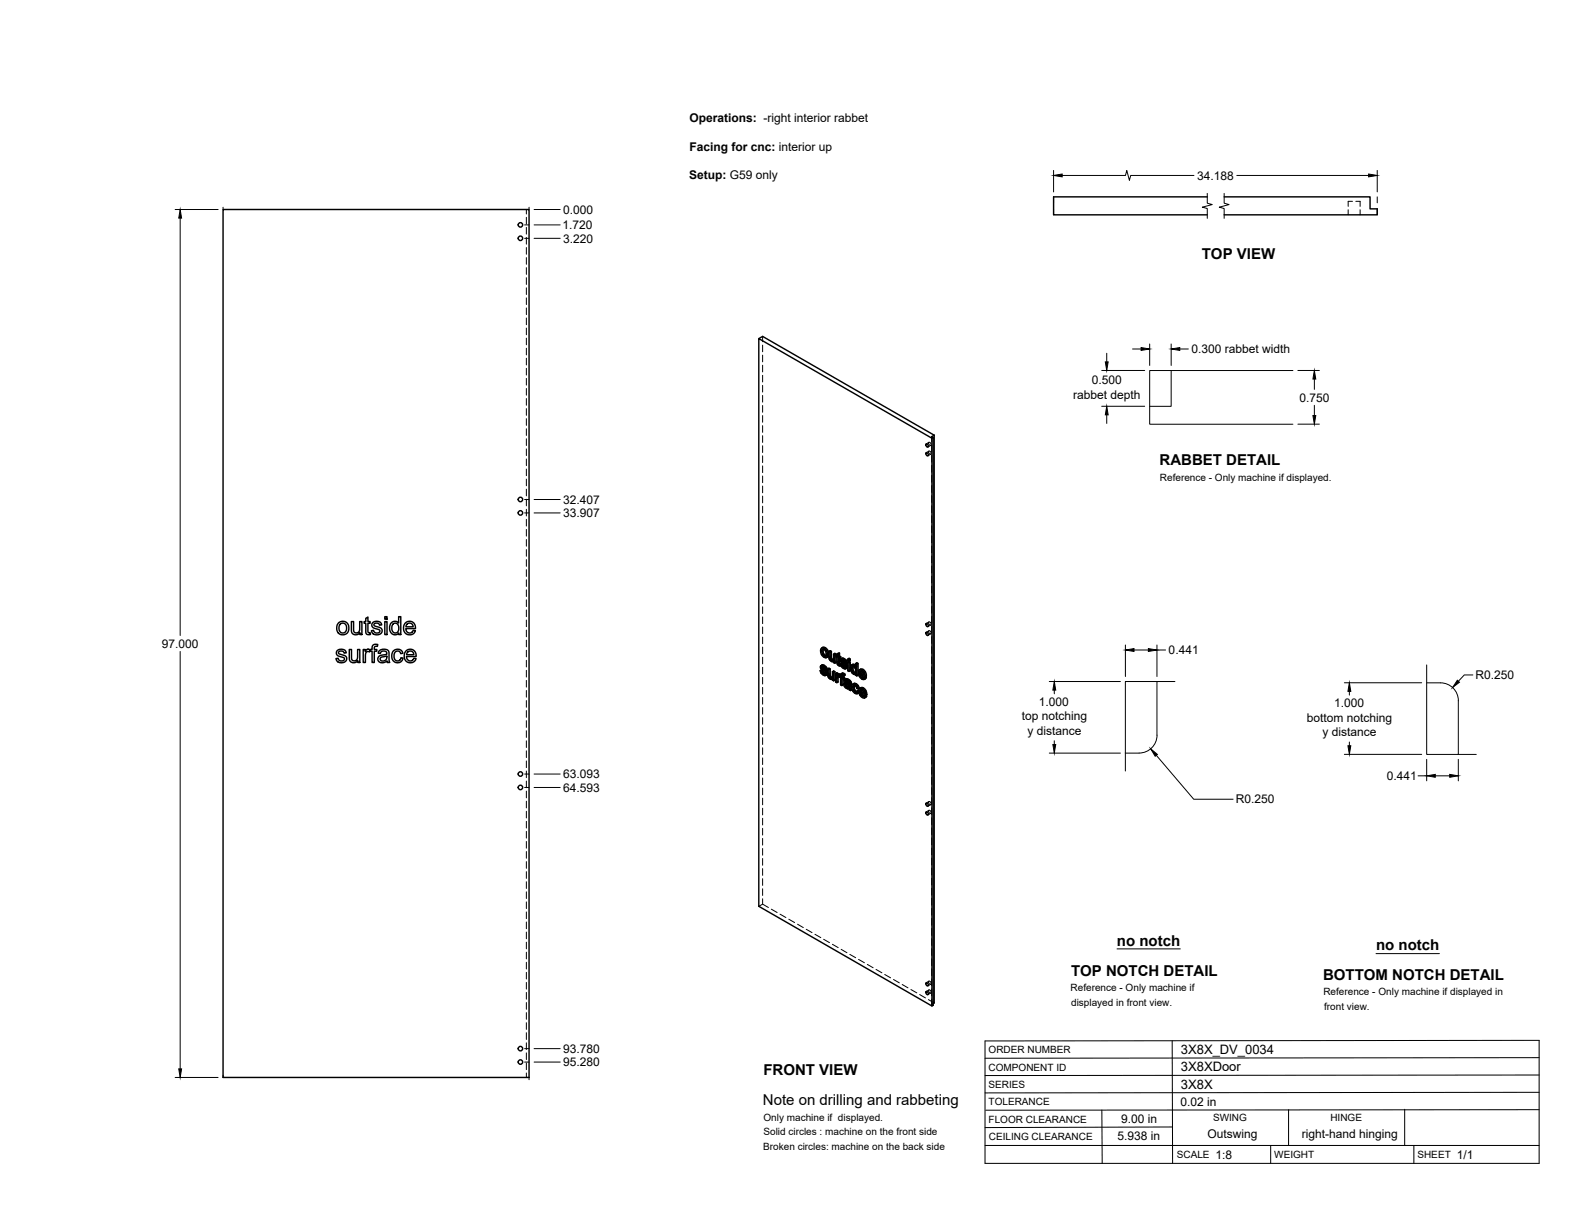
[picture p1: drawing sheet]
<svg xmlns="http://www.w3.org/2000/svg" width="559mm" height="432mm" viewBox="0 0 559 432" stroke-linecap="round" stroke-linejoin="round" font-family="sans-serif">
<!-- layer: Visible -->
<g fill="none" stroke="#000" stroke-width=".51">
<path d="M79.1 74.3h108.6v308h-108.6zM428.3 69.9h-54.5v6.3h54.5M434.3 69.9h51.8v4.2h2.5v2.1h-54.3M269.2 120.1l1.4-.7 60.8 35M328.5 157.6l.6 .1 .2 .9-.6-.2zM331.1 155.2l-.5 .3M331.4 154.4l-.9 .5 .6 .3v201.5l-.5 .2-61.4-35.3v-201.5l61.4 35.4v201.4M331.4 154.4v201.5l-.3 .1M328.5 160.7l.6 .2 .2 .8-.6-.2zM129.8 219.4l.7-.5v1.6h.8v.6h-.8v2.9l.3 .5h.5l.1 .6a1.14 1.14 0 0 1-1.3-.1 1.14 1.14 0 0 1-.3-1.2v-2.7h-.6v-.6h.6zM136.5 218.8h.8v.9h-.8zM119.7 230.8l.8-.4a1.7 1.7 0 0 1 2.4 1.2l-.8 .1a.93 .93 0 0 0-1-.9 .93 .93 0 0 0-.9 1.1l1 .4a1.53 1.53 0 0 1 1.8 1.8 2.03 2.03 0 0 1-2.1 1.1 2.03 2.03 0 0 1-1.7-1.5l.8-.1a1.08 1.08 0 0 0 1.1 1 1.08 1.08 0 0 0 1-1.1l-.4-.3a2.45 2.45 0 0 1-2.3-1.2z"/>
<path d="M120.2 220.9l.8-.4a2.33 2.33 0 0 1 2.8 2.8 2.33 2.33 0 0 1-3.7 1.3 2.95 2.95 0 0 1 .1-3.7zM120.6 221.5l.7-.4a1.73 1.73 0 0 1 1.7 1.8 1.73 1.73 0 0 1-1.7 1.7l-.3-.2a2.24 2.24 0 0 1-.4-2.9zM123.9 230.4h.8v2.6a1.14 1.14 0 0 0 1.2 1.5 1.14 1.14 0 0 0 1-1.6v-2.5h.8v4.7h-.7v-.7a1.64 1.64 0 0 1-2 .7 1.64 1.64 0 0 1-1.1-1.8zM124.7 220.5h.8v2.6a1.14 1.14 0 0 0 1.1 1.5 1.14 1.14 0 0 0 1-1.6v-2.5h.8v4.6h-.7v-.6a1.64 1.64 0 0 1-2 .7 1.64 1.64 0 0 1-1-1.8zM128.9 230.4h.7v.7a1.1 1.1 0 0 1 1.7-.5l.7-.2v-.4a1.33 1.33 0 0 1 .6-1.3 1.33 1.33 0 0 1 1.4 0l-.1 .6a.73 .73 0 0 0-1.1 .7v.4h.9v.7h-.9v4h-.8v-4h-.7v-.4l-.2 .6a.93 .93 0 0 0-1.1 0 .93 .93 0 0 0-.3 1l-.1 2.8h-.7zM132.2 221l.9-.5a1.7 1.7 0 0 1 2.3 1.2l-.7 .1a.96 .96 0 0 0-1-.8 .96 .96 0 0 0-.9 .9l.6 .4a1.95 1.95 0 0 1 2.2 1.3 1.94 1.94 0 0 1-1.9 1.6 1.94 1.94 0 0 1-1.9-1.4l.7-.2a1.08 1.08 0 0 0 1.2 1 1.08 1.08 0 0 0 1-1l-.4-.3a2.19 2.19 0 0 1-2.4-1.4zM134.5 231a2.17 2.17 0 0 1 3.5 .4l.3 3.7h-.8l-.2-.6a1.78 1.78 0 0 1-1.9 .7 1.78 1.78 0 0 1-1.4-1.6l.1-.2a1.76 1.76 0 0 1 1.7-1l.4-.1a.7 .7 0 0 0 1-.5 .7 .7 0 0 0-.8-.8 1.12 1.12 0 0 0-1.5 .9l-.7-.1zM135.1 233.3l2.1-.6a1.28 1.28 0 0 1-.7 1.7 1.28 1.28 0 0 1-1.6-.7zM136.5 220.5h.8v4.6h-.8zM138.8 221a1.73 1.73 0 0 1 2.6 .1v-2.3h.8v6.3h-.7v-.5l-.7 .5a2.21 2.21 0 0 1-2.3-.8 2.21 2.21 0 0 1-.2-2.4zM139.4 221.5l.4-.3a1.74 1.74 0 0 1 1.6 .9 1.74 1.74 0 0 1-.2 1.9 1.3 1.3 0 0 1-1.7 .4 1.3 1.3 0 0 1-.5-1.7zM139.6 231l.1-.1a1.94 1.94 0 0 1 3.2 .9l-.7 .1a1.29 1.29 0 0 0-1.7-.8 1.29 1.29 0 0 0-.7 1.8l.2 .8a1.17 1.17 0 0 0 1.2 .8 1.17 1.17 0 0 0 1-1.1l.8 .1-.4 .9a2.14 2.14 0 0 1-2.8 .4 2.14 2.14 0 0 1-.8-2.7z"/>
<path d="M143.8 221.1a2.14 2.14 0 0 1 2.5-.4 2.14 2.14 0 0 1 1.1 2.3h-3.4l.1 .7a1.3 1.3 0 0 0 1.3 .9 1.3 1.3 0 0 0 1.2-.9l.8 .1-.3 .6a2.32 2.32 0 0 1-3.3 .3 2.32 2.32 0 0 1-.3-3.2zM144 231a2.13 2.13 0 0 1 2.6-.4 2.13 2.13 0 0 1 1 2.3h-3.4l.2 .7a1.29 1.29 0 0 0 1.2 .9 1.29 1.29 0 0 0 1.2-.9l.8 .1-.3 .6a2.32 2.32 0 0 1-3.2 .3 2.32 2.32 0 0 1-.4-3.2zM144.4 221.4l1.3-.3a1.23 1.23 0 0 1 .9 1.3h-2.6zM144.7 231.4l.6-.4a1.26 1.26 0 0 1 1.5 1.3h-2.5zM291 237.9l.8 1.4 .6 .4 .6-.1M291.3 236.2l.5-.3 .8 .3 .6 .5 .3 .8-.4 .3-.2-.6M291.6 231.2v-.4a.89 .89 0 0 1 1.1-.2 .89 .89 0 0 1 .4 1.1l-.1 1-.6 .1M291.6 237.7l-.6 .2 .4 .2M291.6 238.7l.5 .4 .4-.3M291.7 237.3l1.1 1 .4-.3M291.8 237.9l-.4 .2 .2 .6 .5-.3M291.8 235.9l-.7 .4v.6l1.6 2.1"/>
<path d="M291.8 236.7l-.3 .3 .5-.2M291.8 232.2l.6 .6 .4-.3M291.9 238l.8 .9M292 236.7l.6 .7M292 236.3l.5 .4 .5-.2M292 236.8l.6 .8 .5 .2M292 236.8h-.5M292 230.9l-.4 .3v.5l.2 .5 .4-.3M292.1 235.9l-.7 .3M292.1 239.1l.4 .1M292.1 230.4l.1 1.5 .8 .7M292.2 237l-.5 .3-.2-.3"/>
<path d="M292.4 230.1l.8 .9 .5-.3M292.5 236.1l-.5 .2-.4-.1M292.5 236.7l.4 .5 .4-.2M292.7 239l-.1 .2M292.8 238.3l.2 .4 .5-.3M292.8 229.8l-.4 .3-.9-.2M292.9 237.7l.7 1.2-.7 .8M293 238.7l.1 .5 .5-.3M293.1 239.2l-.1 .4 .5-.3M293.2 231l.4 1.3 .4-.3M293.4 233.1a1.55 1.55 0 0 1-2.1-1.3v-1.7l.9-.5 .9 .4 .6 .7 .3 1.3-.1 .9-.7 .4M293.6 232.3l-.2 .8 .5-.2"/>
<path d="M294.1 231.1l.4 .3 .5-.3M294.1 237.6v2.2l.5-.2M294.1 239.8l.2 .4 .4-.2M294.5 231.4l.1 2.2 .4-.3M294.6 233.6l.1 .4 .5-.3M294.6 237.3l-.5 .3-.4-.2M294.7 234l.4 .3 .4-.2M295.1 234.3l.3 .1M295.3 238.3l.5 .3 .4-.3M295.7 234.1l-.7-.7v-2.3l-.5-.2-.4 .2 .1 2.6 .8 1h.8M295.7 232.1l.5 .2 .4-.2M295.8 238.6v3l.4-.3v-3l-.4-.2-.5 .2v1.9l-.3 .4 .2-.1"/>
<path d="M295.8 234.7v.4l.4 .2M295.8 234.7l-.2 .1M296.2 232.3v3l.4-.2v-3l-.4-.3-.5 .3v1.9l-.3 .4 .2-.1M296.6 233l.4 .2 .1 2.6 .8 .5 .4-.2M297 232.4l-.4 .2 .4 .2v-.8l.9-.3v1.1l.4 .2v.4l-.5 .3v-.4M297.3 239.9l-.3 .2-.1 .5 .4-.2M297.3 239.3v-.4l-.4-.2-.4 .3v3l.4 .2M297.3 238.9l-.4 .3-.4-.2M297.4 240l-.1 2-.4 .2v-1.6M297.4 240l.5 .2M297.4 240l-.4 .1M297.4 232v1l.5-.2"/>
<path d="M297.4 233l.4 .3 .5-.3M297.4 239.5l.5 .3M297.6 239.1l-.7 .5v-.4M297.6 235.7l.2 .1M297.8 235.8l.1 .5M297.9 239.2l.3 .3M297.9 239.2l-.8 .2M297.9 231.7l-.9 .3M297.9 239.8v.4M297.9 239.9l-.2 .4M297.9 235.2l-.5 .3v-2.1l.5 .3v1.4l.2 .4M297.9 235.4l-.5 .1"/>
<path d="M298.1 235.5l.8 1.4 .7 .4 .5-.1M298.1 235.5l-.6 .1M298.1 235.5h.1M298.1 235.7l-.3 .1M298.4 233.8l.6-.3 .5 .1 .9 .8 .2 .7-.4 .3-.2-.6M298.4 239.1l.9-.2 .5 .3v.4l-.5 .3 .1-.4M298.6 234.5l.4-.2 1.2 1.1M298.7 235.4l-.6 .1 .4 .2M298.7 236.3l.5 .4 .5-.2M298.8 234.9l1.1 1 .4-.3M298.9 235.5l-.4 .2 .2 .5 .5-.2M298.9 233.5l-.6 .4-.1 .7 1.6 2"/>
<path d="M298.9 234.3l-.2 .4 .4-.3M299 238.8l-.7 .3-.1 .9-.3-.2 .3-.3M299 239.2l.4 .3 .4-.3M299 235.6l.8 .9M299.1 234.3l.6 .7M299.1 239.8l.5 .5v.4l-.4 .2v-.4M299.1 234l.6 .4 .4-.3M299.2 233.5l-.7 .3M299.2 236.7l.5 .1M299.3 234.6l-.5 .3-.1-.2M299.3 239.9l-.5-.3-.1 .6 .4-.2M299.4 238.9l-.4 .3-.5-.1"/>
<path d="M299.6 233.7l-.5 .3-.4-.2M299.7 234.4l.3 .4 .5-.2M299.8 236.6l-.1 .2M299.9 235.9l.2 .4 .5-.2M300 235.4l.7 1.1-.1 .4-.6 .4M300.1 236.3l.1 .5 .5-.3M300.2 236.8l-.1 .4 .5-.3M300.8 235l.4 .2 .5-.2M300.8 233.8l.4 .3 .5-.3M301.2 234.1v.6l.5-.3v-.6l-.5-.2-.4 .2v.6l.4 .3M301.2 234.7l.5 .3v3l-.5 .2v-3M301.2 234.7l-.4 .3v3l.4 .2"/>
<path d="M302.1 236l.6-.3 .9 .3M302.4 236.5l.7 .2 .5 .9-.1 1.1-.3 .2-.3-.1M302.4 238.3l.5 .5 .5-.2M302.5 236.5l-.3 .8M302.6 237l-.4 .3v.5l.2 .5 .5-.3M302.7 235.7l-.4 .2a2.02 2.02 0 0 0 1.2 3.4l.1-.1M302.7 236.5v1.3l.8 .9M302.8 236.1l.5 .4M303.3 235.8l-.5 .3-.5-.2M303.6 239.2v.4l.4 .2M303.6 239.2l-.2 .1M304 235.7v4.1l.4-.2v-4.2l-.4-.2-.4 .2v1.5l-.3-.4 .3-.2"/>
<path d="M304.4 235.4l-.4 .3-.4-.3M305.2 239.9l.6 .6 .4-.2M305.5 238.4l-.5 .2 1.5 .9-.5-1.1a.52 .52 0 0 0-.6-.3 .52 .52 0 0 0-.4 .5M305.5 238.1v.3l.8 .5M305.6 239.4l.9 .9M305.7 239.7l-.5 .2-.2-.9 1.9 1.2M305.8 237.8l.8 .9 .5-.3M306.2 237.5l-.4 .3-.9-.1M306.6 238.7l.3 1.3 .5-.2M328.5 224.4l.6 .2 .2 .8-.6-.2zM328.5 221.3l.6 .2 .2 .8-.6-.2zM294.3 240.2l.3 .4 .5-.3"/>
<path d="M294.6 240.6h.4M295.3 240.4l-.7-.7v-2.4l-.5-.2-.4 .3v2.5l.7 1 .6 .2 .4-.2M295.4 240.9v.4l.4 .3M295.4 240.9l-.2 .1M297.9 240.2l.3 .2v2.6l.5 .2M298.7 240.2l.5 .3 .4-.2M299.1 240.9v2.1l-.4 .2v-2.6l.5 .3M299.7 241.1l1-.2 1.2 1 .3 2.9-.4 .2-.1-.4M299.9 242.9l.2-.1a.78 .78 0 0 1 .8 .2 .78 .78 0 0 1 .2 .9l-.3 .1 .3-.1M300 243.5l.4 .4 .4-.3M300 242.8l-.2 .3M300.1 242.1l-.7 .5 .2 .9 .8 .8h.8l.1 .5 .5 .2"/>
<path d="M300.2 242.9l-.4 .2 .2 .4 .4-.2M300.3 242.9l.3 .6 .5 .3M300.3 241.6l-.4 .3a.79 .79 0 0 1 .9-.1 .79 .79 0 0 1 .4 .9l-1.2-.3M300.3 241.6h.1M300.4 243.9l.4 .1M300.5 242.1l-.8 .2M300.5 240.8l-.9 .4-.2 .4 .5 .3M300.6 241.3l.6 .4 .4-.3M301.1 241l-.5 .3-.6-.2M301.2 242.4l-1.1-.3-.5 .3M301.2 241.7l.3 .4 .4-.2M301.5 242.1l.1 .4 .5-.2"/>
<path d="M301.6 242.5l.1 2.1 .4-.3M302.5 242.8l.7-.4 .6 .2 .6 .6 .5 1-.5 .2-.3-.9M302.6 244l.2 1 .5-.2M302.8 245l.6 .6 .4-.3M303.1 243.8l-.5 .2 .1-.4a.65 .65 0 0 1 .8-.4 .65 .65 0 0 1 .4 .8l.5 .4M303.2 243.2v1.4l.8 .8M303.2 242.4l-.5 .3a2.18 2.18 0 0 0 1 3.4h.4M303.4 242.9l.7 .6 .4-.2M303.8 242.6l-.4 .3-.7-.2M304 245.2l-.2 .5-.4-.1M304.7 245.4l-.6 .7 .6-.4M304.7 245.1l-.2-.1-.5 .2 .4 .3"/>
<path d="M305.4 246.5l.5 .6 .5-.3M305.6 244.9l-.4 .3 1.4 .8-.4-1a.53 .53 0 0 0-.6-.4 .53 .53 0 0 0-.4 .6M305.7 244.7l-.1 .2 .9 .5M305.7 245.9l.9 1M305.8 240.5l.4 .1M305.8 246.2l-.4 .3-.3-.9 2 1.1M305.9 244.3l.8 .9 .5-.2M305.9 247.1l.4 .1M306.3 244.1l-.4 .2-.9-.1M306.5 240.3l.4 .3 .5-.2M306.5 240.3l-.2 .2M306.6 246.8l.5 .4 .4-.3"/>
<path d="M306.6 246.8l-.1 .3M306.7 245.2l.4 1.4 .4-.3M306.8 240.1l-.3 .2M306.9 240l.5-.1v-.5l-.7-1.5-.9-.6-.9 .4-.4 1.1 .5 1.4 1.2 .9h.3l.4-.5M307 246.7l-.4 .1M307 240.1l.4 .3-.8 .6M307.1 246.6l.4-.1v-.8l-.7-1.3-.9-.5-.9 .3-.3 1 .3 1.4 1.3 1.1 .5-.1 .3-.4M307.2 246.7l.2 .4-.6 .5M328.5 288.1l.6 .2 .2 .8-.6-.2zM328.5 285l.6 .2 .2 .8-.6-.2zM328.5 351.9l.6 .1 .2 .8-.6-.1zM328.5 348.7l.6 .2 .2 .8-.6-.1z"/>
<circle cx="184.6" cy="79.8" r=".79"/>
<circle cx="184.6" cy="84.6" r=".79"/>
<circle cx="184.6" cy="177.2" r=".79"/>
<circle cx="184.6" cy="182" r=".79"/>
<circle cx="184.6" cy="279.4" r=".79"/>
<circle cx="184.6" cy="274.6" r=".79"/>
<circle cx="184.6" cy="376.8" r=".79"/>
<circle cx="184.6" cy="372.1" r=".79"/>
</g>
<!-- layer: Hidden -->
<g fill="none" stroke="#000" stroke-width=".35">
<path d="M186.8 74.3v1.6M186.8 77.1v2.4M478.3 74.4v1.8M479.8 71.4h-1.5v1.8M481 71.4h1.6v1.8M482.6 74.4v1.8M186.8 80.7v2.4M186.8 84.2v2.4M186.8 87.8v2.4M186.8 91.4v2.4M186.8 95v2.3M186.8 98.5v2.4"/>
<path d="M186.8 102.1v2.4M186.8 105.7v2.4M186.8 109.3v2.3M186.8 112.8v2.4M186.8 116.4v2.4M186.8 120v2.3M270.6 119.4v1.8M186.8 123.5v2.4M186.8 127.1v2.4M186.8 130.7v2.4M186.8 134.3v2.3M186.8 137.8v2.4"/>
<path d="M270.6 122.4v2.4M270.6 126v2.4M270.6 129.6v2.4M270.6 133.2v2.3M270.6 136.7v2.4M186.8 141.4v2.4M186.8 145v2.4M186.8 148.5v2.4M186.8 152.1v2.4M186.8 155.7v2.4M186.8 159.3v2.3M270.6 140.3v2.4"/>
<path d="M270.6 143.9v2.4M270.6 147.4v2.4M270.6 151v2.4M270.6 154.6v2.4M270.6 158.2v2.3M329.6 156.9a.59 .59 0 0 1 .7 .4 .59 .59 0 0 1-.3 .7l-.5-.5zM329.6 156.9l-1 .6M330.2 158l-1 .6M330.5 154.9v1.9M330.5 158v2.4M186.8 162.8v2.4M186.8 166.4v2.4"/>
<path d="M186.8 170v2.4M186.8 173.5v2.4M186.8 177.1v2.4M270.6 161.7v2.4M270.6 165.3v2.4M270.6 168.9v2.4M270.6 172.4v2.4M270.6 176v2.4M270.6 179.6v2.4M329.5 160.1a.56 .56 0 0 1 .7 .3 .56 .56 0 0 1-.2 .7l-.5-.4zM329.6 160l-1 .6M330.2 161.1l-1 .6"/>
<path d="M330.5 161.6v2.4M330.5 165.2v2.3M330.5 168.7v2.4M330.5 172.3v2.4M330.5 175.9v2.3M330.5 179.5v2.3M186.8 180.7v2.4M186.8 184.3v2.3M186.8 187.8v2.4M186.8 191.4v2.4M186.8 195v2.4M186.8 198.5v2.4"/>
<path d="M270.6 183.2v2.3M270.6 186.7v2.4M270.6 190.3v2.4M270.6 193.9v2.4M270.6 197.5v2.3M330.5 183v2.4M330.5 186.6v2.4M330.5 190.2v2.3M330.5 193.7v2.4M330.5 197.3v2.4M186.8 202.1v2.4M186.8 205.7v2.4"/>
<path d="M186.8 209.3v2.3M186.8 212.8v2.4M186.8 216.4v2.4M186.8 220v2.4M270.6 201v2.4M270.6 204.6v2.4M270.6 208.2v2.3M270.6 211.8v2.3M270.6 215.3v2.4M270.6 218.9v2.4M330.5 200.9v2.4M330.5 204.4v2.4"/>
<path d="M330.5 208v2.4M330.5 211.6v2.4M330.5 215.2v2.4M330.5 218.7v2.4M186.8 223.6v2.3M186.8 227.1v2.4M186.8 230.7v2.4M186.8 234.3v2.3M186.8 237.8v2.4M270.6 222.5v2.3M270.6 226v2.4M270.6 229.6v2.4"/>
<path d="M270.6 233.2v2.4M270.6 236.7v2.4M291.4 237.7l.4 .9M291.5 236.4l-.4 .3M291.6 230.7l-.5 .2M291.6 236.9l-.5 .2M291.6 236.1l-.5 .2M291.6 237.7l.3 .3M291.7 235.9l-.1 1 .6 .7a1.07 1.07 0 0 1 .9 1.3h-.4l.4-.2M291.8 238.6l.9 .8h.6M291.8 238.6l-.5 .2M291.9 237.8l-.1 .1"/>
<path d="M291.9 237.3l-.5 .3M291.9 232l.9 .9 .9 .1M291.9 232l-.4 .3M291.9 236.6l-.1 .1M292 229.7l-.4 1 .3 1.3M292.1 236.4l-.5 .3M292.2 230.2l-.1 .2M292.2 230.2l.9 .2 .4 .8v1.1l-.5 .3M292.2 230.2l-.4 .2M292.5 236.5l-.6 .2 .2-.3 .4 .1 .6 .8 .4 .2M292.6 237.4l.3 .3M292.6 239.2l.4-.2-.9 .5"/>
<path d="M292.8 230.2l-.4 .3M292.8 232.9l-.4 .3M292.9 236.9l-.5 .2M293 238.4l-.4 .2M293.1 237.3l-.5 .3M293.1 239.5l-.4 .2M293.3 232.5l-.4 .3M293.3 230.8l-.4 .3M293.4 233.1l-.4 .3M293.6 231.8l-.5 .3M294.1 237.1l.1 2.7 .8 .9 .8-.1v.5l.4 .2M294.1 239.5l-.4 .2"/>
<path d="M294.3 239.9l-.5 .3M294.5 230.9l.2 2.8 .9 .8 .6-.1v.4l.4 .3M294.6 233.2l-.5 .3M294.7 233.7l-.5 .2M295 234.1l-.5 .3M295.4 234.4l-.4 .3M295.8 238.1v1.9l-.5 .4M295.9 234.1l-.3 .2M296 234.1l-.4 .3M296.1 234l-.4 .2M296.2 231.8v2l-.5 .3M296.2 234.8l-.4 .3"/>
<path d="M296.2 234.4l-.4 .3M296.6 232.6v.4l.5-.3M296.9 238.7v3l.4 .3M297.1 232.3l-.1 .1M297.1 239.9l.4-.2-.4 .2M297.3 239.4l-.4 .2M297.4 231.8v.7l-.3-.2v.4l.3 .2 .1 2.4 .9 .8-.2-.6M297.4 239.8l-.1 .1M297.4 232.9l-.4 .3M297.4 232.5l-.4 .3M297.5 235.3l-.5 .2M297.5 239.2l-.2 .1"/>
<path d="M297.6 235.6l-.4 .3M297.8 239.7l-.4 .3 .3-.4 .5 .4 .1-.3 .4 .4v2.6l.4 .3M297.9 233.2l-.5 .2M298 235.9l-.4 .3M298.3 233.4l-.4-.2v.5M298.3 239.6l-.4 .2M298.3 239.5h-.1M298.3 239.7l-.4 .2M298.3 235.6l-.2 .1M298.4 236.1h-.1M298.6 235.3l.3 .9M298.6 234l-.4 .3"/>
<path d="M298.7 239.7l-.8 .5 .4-.3M298.7 233.7l-.4 .2M298.7 235.4l.3 .2M298.7 239l-.4 .2M298.7 234.5l-.4 .2M298.8 233.6l-.2 .6 .7 1a1.07 1.07 0 0 1 .9 1.3h-.4l.4-.2M298.9 238.8l-.2 .9-.5-.2M298.9 236.2l.8 .7 .8 .1M298.9 236.2l-.5 .3M299 235.5h-.1M299 234.9l-.4 .3M299 234.2l-.1 .1"/>
<path d="M299.1 234.3l.1-.3 .4 .1 1 1M299.2 234l-.5 .3M299.2 239.4l-.4 .2M299.5 239.5l-.5 .2M299.6 234.1l-.4 .3M299.7 236.9l-.5 .3M299.7 235l.3 .4M299.8 239.6l-.6-.2-.1 .4M300 234.5l-.4 .3M300.1 236.6l-.4 .2 .4-.2M300.1 236l-.4 .2M300.2 235l-.5 .2"/>
<path d="M300.2 237.1l-.4 .2M301.2 234.7v3l.5 .3M301.2 233.6v.6l.5 .2M301.2 237.7l-.4 .3M301.2 234.2l-.4 .2M302.2 236.8l-.5 .2M302.3 237.7l-.4 .2M302.3 236l-.4 .3M302.5 235.8l-.3 .7v.8a1.47 1.47 0 0 0 1.8 1.7v.3l.4 .3M302.7 238.5l-.4 .2M302.8 236.3l-.1 .2M302.8 236.3l.7 .1 .5 1v.9l-.5 .4"/>
<path d="M302.8 236.3l-.3 .2M302.9 236.2l-.5 .3M303.3 239l-.4 .2M303.3 236.3l-.4 .2M303.7 236.2l-.1 .1M303.8 238.6l-.4 .3M303.8 236.9l-.4 .2M304 235.2v1.5l-.4-.7M304 236.7l-.4 .2M304 239l-.4 .2 .3-.1M304 237.9l-.4 .2M304 239.3l-.4 .3"/>
<path d="M305 238.4l-.5 .3M305.3 237.4l-.3 .9 .3 1.4 1 1 .8 .1M305.3 239.7l-.4 .3M305.5 238.8l-.5 .2M305.6 239.4l-.1-.6 1.9 1.1M305.7 237.9l-.2 .2M305.7 237.9l.8 .2 .4 1.1-.6-.3M305.7 237.9l-.5 .2M306.2 237.9l-.4 .3M306.8 238.5l-.5 .3M306.9 239.2l-.4 .3M329.5 223.8a.56 .56 0 0 1 .7 .3 .56 .56 0 0 1-.2 .8l-.5-.5z"/>
<path d="M329.5 220.7a.58 .58 0 0 1 .7 .3 .58 .58 0 0 1-.2 .8l-.5-.5zM329.6 223.8l-1 .6M329.6 220.7l-1 .5M330.2 224.9l-1 .6M330.2 221.8l-1 .5M330.5 222.3v2.4M330.5 225.9v2.4M330.5 229.4v2.4M330.5 233v2.4M330.5 236.6v2.4M186.8 241.4v2.4M186.8 245v2.4"/>
<path d="M186.8 248.6v2.3M186.8 252.1v2.4M186.8 255.7v2.4M186.8 259.3v2.3M270.6 240.3v2.4M270.6 243.9v2.4M270.6 247.5v2.4M270.6 251v2.4M270.6 254.6v2.4M270.6 258.2v2.4M294.6 240.3l-.5 .3M295 240.7l-.4 .2"/>
<path d="M295.5 240.4l-.3 .1M295.6 240.3l-.5 .3M295.7 240.2l-.4 .3M295.8 241.1l-.4 .2M295.8 240.6l-.4 .3 .3-.1M296.9 241.7l-.4 .3M298.7 242.7l-.5 .3M298.7 240.1l-.5 .3M299.1 240.4l-.4 .2M299.6 240.7l-.5-.3v.5M299.8 242.6l-.4 .3M299.9 242.3l-.4 .2"/>
<path d="M299.9 241.3l-.5 .3M300 242.1l-.2 .6 .3 .8 .7 .6h.9l.1 .4M300.1 243.4l-.5 .2M300.1 240.9l-.4 .3M300.1 240.9l-.2 .4 .4 .3a.83 .83 0 0 1 1-.1 .83 .83 0 0 1 .3 .9h-.4M300.3 242.9l.3-.3a.74 .74 0 0 1 .8 .2 .74 .74 0 0 1 .1 .8l-.4 .2M300.3 242.9h-.1M300.5 242.6l-.5 .3 .4-.2M300.5 241.3l-.4 .3M300.7 244l-.4 .2M301 241.4l-.4 .3M301.2 244.2l-.4 .2"/>
<path d="M301.3 243.8l-.2 .1M301.4 243.7l-.4 .3M301.5 241.9l-.4 .2M301.6 243.6l-.5 .2M301.6 242.9l-.4 .3M301.6 242.5l-.4 .3M301.6 242.4l-.4 .3M301.7 244.1l-.5 .2M301.8 244.5l.4 .3M301.8 244.5l-.5 .3M302.6 243.5l-.4 .3M302.8 242.7l-.5 .3"/>
<path d="M303 244.9l-.5 .2M303 242.5l-.4 .7 .3 1.5 .6 .9 1 .3M303.2 243.2l.6-.2 .6 1 .5 .2M303.3 243l-.4 .3M303.8 245.8l-.4 .2M303.8 243.1l-.4 .2M304 245.4h.2M304.2 243.4l-.4 .3M304.2 245.4l-.4 .3M304.4 244l-.4 .3M304.5 245l-.3 .4M304.7 245.1l.2 .2-.2 .4"/>
<path d="M304.9 245.3l-.2 .1M305.1 245l-.4 .2M305.5 246.3l-.5 .3M305.5 244l-.4 .7 .4 1.6 .9 .9 .8 .2M305.6 245.3l-.5 .3M305.7 245.9l-.1-.6 1.9 1.2M305.8 244.4l-.1 .3M305.8 244.4l.9 .4 .4 1-.6-.4M305.8 244.4l-.4 .3M306.2 240.7l-.4 .2M306.3 244.5l-.4 .3M306.4 247.2l-.5 .3"/>
<path d="M306.5 240.3h.1M306.6 246.9h.2M306.7 240.3l-.4 .3 .3-.3M306.8 246.9l-.3 .2M306.9 246.9l-.5 .2M306.9 245.1l-.4 .3M306.9 240l-.1 .1M307 240.9l-.5 .2M307 240.1l-.4 .2M307.1 245.8l-.5 .2M307.1 246.6l-.1 .1M307.1 247.4l-.4 .3"/>
<path d="M307.2 246.7l-.4 .2M330.5 240.2v2.3M330.5 243.7v2.4M330.5 247.3v2.4M330.5 250.9v2.4M330.5 254.4v2.4M330.5 258v2.4M186.8 262.8v2.4M186.8 266.4v2.4M186.8 270v2.4M186.8 273.6v2.3M186.8 277.1v2.4"/>
<path d="M270.6 261.7v2.4M270.6 265.3v2.4M270.6 268.9v2.4M270.6 272.5v2.3M270.6 276v2.4M270.6 279.6v2.4M330.5 261.6v2.4M330.5 265.2v2.3M330.5 268.8v2.3M330.5 272.3v2.4M330.5 275.9v2.4M330.5 279.5v2.3"/>
<path d="M186.8 280.7v2.4M186.8 284.3v2.4M186.8 287.8v2.4M186.8 291.4v2.4M186.8 295v2.4M186.8 298.6v2.3M270.6 283.2v2.4M270.6 286.8v2.3M270.6 290.3v2.4M270.6 293.9v2.4M270.6 297.5v2.3M329.5 287.5a.58 .58 0 0 1 .7 .4 .58 .58 0 0 1-.2 .7l-.5-.5z"/>
<path d="M329.5 284.4a.58 .58 0 0 1 .7 .4 .58 .58 0 0 1-.2 .7l-.5-.5zM329.6 287.5l-1 .6M329.6 284.4l-1 .6M330.2 288.6l-1 .6M330.2 285.5l-1 .6M330.5 283v2.4M330.5 286.6v2.4M330.5 290.2v2.4M330.5 293.8v2.3M330.5 297.3v2.4M186.8 302.1v2.4M186.8 305.7v2.4"/>
<path d="M186.8 309.3v2.4M186.8 312.8v2.4M186.8 316.4v2.4M186.8 320v2.4M270.6 318.9v1.9l2 1.2M270.6 301.1v2.3M270.6 304.6v2.4M270.6 308.2v2.4M270.6 311.8v2.3M270.6 315.3v2.4M330.5 300.9v2.4M330.5 304.5v2.4"/>
<path d="M330.5 308v2.4M330.5 311.6v2.4M330.5 315.2v2.4M330.5 318.7v2.4M186.8 323.6v2.3M186.8 327.1v2.4M186.8 330.7v2.4M186.8 334.3v2.4M186.8 337.8v2.4M270.6 320.8l-1.4 .8M273.7 322.6l2 1.2M276.8 324.4l2 1.1"/>
<path d="M279.8 326.1l2.1 1.2M283 327.9l2 1.2M286 329.7l2.1 1.2M289.1 331.5l2.1 1.2M292.2 333.3l2.1 1.2M295.3 335l2.1 1.2M298.4 336.8l2.1 1.2M301.5 338.6l2.1 1.2M330.5 322.3v2.4M330.5 325.9v2.4M330.5 329.5v2.4M330.5 333v2.4"/>
<path d="M330.5 336.6v2.4M186.8 341.4v2.4M186.8 345v2.4M186.8 348.6v2.3M186.8 352.1v2.4M186.8 355.7v2.4M186.8 359.3v2.4M304.6 340.4l2.1 1.2M307.7 342.2l2.1 1.2M310.8 344l2.1 1.2M313.9 345.8l2.1 1.1M317 347.5l2.1 1.2"/>
<path d="M320.1 349.3l2.1 1.2M323.2 351.1l2.1 1.2M326.3 352.9l2.1 1.2M329.4 354.7l2 1.2M329.5 351.3a.56 .56 0 0 1 .7 .3 .56 .56 0 0 1-.2 .7l-.5-.5zM329.5 348.2a.56 .56 0 0 1 .7 .3 .56 .56 0 0 1-.2 .7l-.5-.5zM329.6 351.2l-1 .6M329.6 348.1l-1 .6M330.2 352.3l-1 .6M330.2 349.2l-1 .6M330.5 340.2v2.4M330.5 343.7v2.4"/>
<path d="M330.5 347.3v2.4M330.5 350.9v2.4M330.5 354.5v1.9M330.5 356.4l.6 .3M331.1 356l-.6 .4M186.8 362.9v2.3M186.8 366.4v2.4M186.8 370v2.4M186.8 373.6v2.3M186.8 377.1v2.4M186.8 380.7v1.6"/>
</g>
<!-- layer: Reference -->
<g fill="none" stroke="#000" stroke-width=".35">
<path d="M79.1 73.5v.8h.8M186.1 79.8h1.6M187.7 73.5v.8h-.8M373.8 69.9v2.1M373.8 74.1v2.1M488.6 69.9v2.1M488.6 74.1v2.1M186.1 84.6h1.6M415.5 131.5v12.7h-7.6M458.7 131.5h-50.8v19h50.8M186.1 177.2h1.6M186.1 182h1.6"/>
<path d="M506.2 235.9v31.8h17.6M410.5 241.8v19a6.4 6.4 0 0 1-6.4 6.4M416.9 241.8h-17.6v31.8M506.2 242.3a13 13 0 0 1 7.8 .7 6.3 6.3 0 0 1 3.4 5.6v19.1M186.1 274.6h1.6M186.1 279.4h1.6M399.3 267.2h4.8M186.1 376.8h1.6M186.1 372.1h1.6M79.1 381.5v.8h.8M186.9 382.3h.8v.8"/>
</g>
<!-- layer: Hidden Narrow -->
<path d="M292.6 237.9l-.5 .3M294.1 239l-.4 .2M294.5 232.7l-.4 .3M295.8 239.7l-.5 .2M296.2 233.4l-.5 .3M297.4 234.6l-.4 .3M298.7 239.4l-.5 .3M299.1 239.7h.1M299.7 235.5l-.5 .3M300.9 242.7l-.4 .3M301.6 243.1l-.4 .3" fill="none" stroke="#000" stroke-width=".35"/>
<!-- layer: Visible Narrow -->
<path d="M292.5 237.4l-.4 .2M294.6 239l-.5 .3M295 232.8l-.5 .2M297.9 234.9l-.5 .3M299.1 239.7l-.4 .3M299.7 235l-.5 .2M300.8 242.3l-.4 .2M302.1 242.8l-.5 .2M302.1 243.4l-.5 .3" fill="none" stroke="#000" stroke-width=".35"/>
<!-- layer: Titleblock -->
<g fill="none" stroke="#000" stroke-width=".36">
<path d="M349.5 369.3l196.6-.2v43.7h-196.6zM415.9 369.3l.1 43.5M546.1 375.3l-196.6 .2M390.9 393.9l.2 18.9M416 399.9l-66.5 .2M457.2 393.7v12.7M498.4 393.6v12.7M546.1 393.7l-196.3 .2M546.1 387.6l-196.6 .2M546.1 381.4l-196.6 .2M349.5 406.4h196.6M450.8 406.4v6.4"/>
<path d="M501.6 406.4v6.4"/>
</g>
<!-- layer: FD_Dimensions -->
<g fill="none" stroke="#000" stroke-width=".35">
<path d="M62.1 74.3h15.3M63.9 77.4v148.1M189.5 74.3h9.3M189.5 79.8h9.3M373.8 60.5v7.6M376.9 62.3h22.4l.5-1.8 .9 3.5 .5-1.7h22.4M438.8 62.3h46.8M488.6 60.5v7.6M189.5 84.6h9.3M390.9 131.4h15.2M392.7 125.3v3.1M401.8 123.8h3.1"/>
<path d="M407.9 122v7.7M415.5 122v7.7M418.6 123.8h3M460.5 131.4h7.6M466.3 134.5v3.7M390.9 144.1h15.2M392.7 147.2v3M460.5 150.5h7.6M466.3 143.8v3.6M189.5 177.2h9.3M189.5 182h9.3M63.9 231.1v148.1"/>
<path d="M399.3 228.9v11.1M402.3 230.6h5.1M410.5 228.9v11.1M410.5 230.6h3M522.6 239.5h-3.1l-2.1 2.2M372.3 241.8h25.2M374.1 244.9v1.3M477 242.3h27.4M478.7 245.3v1.3M189.5 274.6h9.3M189.5 279.4h9.3M372.3 267.2h25.2"/>
<path d="M374.1 262.8v1.4M410.3 268l13.2 15.6h14M477 267.7h27.4M478.7 263.3v1.3M503.1 275.3h3.1M506.2 269.4v7.7M509.2 275.3h5.1M517.4 269.4v7.7M189.5 372.1h9.3M189.5 376.8h9.3M62.1 382.3h15.3"/>
</g>
<g fill="#000" stroke="#000" stroke-width=".35">
<path d="M63.9 74.3l.5 3.1h-1zM373.8 62.3l3.1-.6v1.1zM485.6 61.7l3 .6-3 .5zM392.2 128.4h1l-.5 3zM404.9 123.3l3 .5-3 .5zM415.5 123.8l3.1-.5v1zM466.3 131.4l.5 3.1h-1zM392.7 144.1l.5 3.1h-1zM465.8 147.4h1l-.5 3.1zM399.3 230.6l3-.5v1zM407.4 230.1l3.1 .5-3.1 .5zM374.1 241.8l.5 3.1h-1.1z"/>
<path d="M478.7 242.3l.6 3h-1.1zM517.1 241.4l.7 .7-2.4 1.8zM373.5 264.2h1.1l-.5 3zM408.3 265.7l2.3 2-.7 .6zM478.2 264.6h1.1l-.6 3.1zM506.2 275.3l3-.5v1zM514.3 274.8l3.1 .5-3.1 .5zM63.4 379.2h1l-.5 3.1z"/>
</g>
<!-- layer: Break Lines -->
<path d="M428.3 68.6v3.5l1.8 .5-3.5 .9 1.7 .5v3.5M434.3 68.6v3.5l1.8 .5-3.5 .9 1.7 .5v3.5" fill="none" stroke="#000" stroke-width=".35"/>
<!-- layer: Notes -->
<path d="M396.3 336.7h22.5M488.2 338.3h22.5" fill="none" stroke="#000" stroke-width=".35"/>
<g font-size="5.3">
<text x="426.4" y="92.1">TOP VIEW</text>
<text x="411.4" y="165.1">RABBET DETAIL</text>
<text x="396.3" y="335.5">no notch</text>
<text x="488.2" y="337.2">no notch</text>
<text x="380" y="346.1">TOP NOTCH DETAIL</text>
<text x="469.4" y="347.5">BOTTOM NOTCH DETAIL</text>
<text x="270.9" y="381.4">FRONT VIEW</text>
<text x="270.7" y="392.2">Note on drilling and rabbeting</text>
</g>
<g font-size="4.6">
<text x="419" y="373.8">3X8X_DV_0034</text>
<text x="419" y="380.1">3X8XDoor</text>
<text x="419" y="386.2">3X8X</text>
</g>
<g font-size="4.3">
<text x="244.6" y="43.2">Operations: -right interior rabbet</text>
<text x="244.6" y="53.4">Facing for cnc: interior up</text>
<text x="244.5" y="63.6">Setup: G59 only</text>
<text x="424.7" y="63.7">34.188</text>
<text x="199.8" y="75.8">0.000</text>
<text x="199.6" y="81.3">1.720</text>
<text x="199.8" y="86.1">3.220</text>
<text x="422.7" y="125.3">0.300 rabbet width</text>
<text x="387.3" y="136.4">0.500</text>
<text x="380.7" y="141.5">rabbet depth</text>
<text x="461" y="142.5">0.750</text>
<text x="199.8" y="178.7">32.407</text>
<text x="199.8" y="183.5">33.907</text>
<text x="57.4" y="229.8">97.000</text>
<text x="414.6" y="232.1">0.441</text>
<text x="523.5" y="241">R0.250</text>
<text x="368.6" y="250.5">1.000</text>
<text x="473.3" y="251">1.000</text>
<text x="362.6" y="255.6">top notching</text>
<text x="463.6" y="256">bottom notching</text>
<text x="364.5" y="260.7">y distance</text>
<text x="469.2" y="261.1">y distance</text>
<text x="199.9" y="276.1">63.093</text>
<text x="199.9" y="280.9">64.593</text>
<text x="492" y="276.8">0.441</text>
<text x="438.4" y="285.1">R0.250</text>
<text x="199.8" y="373.6">93.780</text>
<text x="199.8" y="378.3">95.280</text>
<text x="418.8" y="392.4">0.02 in</text>
<text x="397.8" y="398.3">9.00 in</text>
<text x="396.5" y="404.3">5.938 in</text>
<text x="428.4" y="403.6">Outswing</text>
<text x="461.8" y="403.8">right-hand hinging</text>
<text x="431.3" y="411.1">1:8</text>
<text x="516.9" y="411.1">1/1</text>
</g>
<g font-size="3.5">
<text x="411.5" y="170.7">Reference - Only machine if displayed.</text>
<text x="379.9" y="351.7">Reference - Only machine if</text>
<text x="469.5" y="353.1">Reference - Only machine if displayed in</text>
<text x="380" y="356.8">displayed in front view.</text>
<text x="469.8" y="358.2">front view.</text>
<text x="350.8" y="373.6">ORDER NUMBER</text>
<text x="350.8" y="379.9">COMPONENT ID</text>
<text x="350.8" y="386.1">SERIES</text>
<text x="350.8" y="392.2">TOLERANCE</text>
<text x="270.9" y="397.7">Only machine if displayed.</text>
<text x="350.8" y="398.4">FLOOR CLEARANCE</text>
<text x="430.4" y="397.8">SWING</text>
<text x="472" y="397.7">HINGE</text>
<text x="270.8" y="407.9">Broken circles: machine on the back side</text>
<text x="270.9" y="402.8">Solid circles : machine on the front side</text>
<text x="350.8" y="404.4">CEILING CLEARANCE</text>
<text x="417.5" y="410.9">SCALE</text>
<text x="452.1" y="410.9">WEIGHT</text>
<text x="502.9" y="410.9">SHEET</text>
</g>
</svg>
